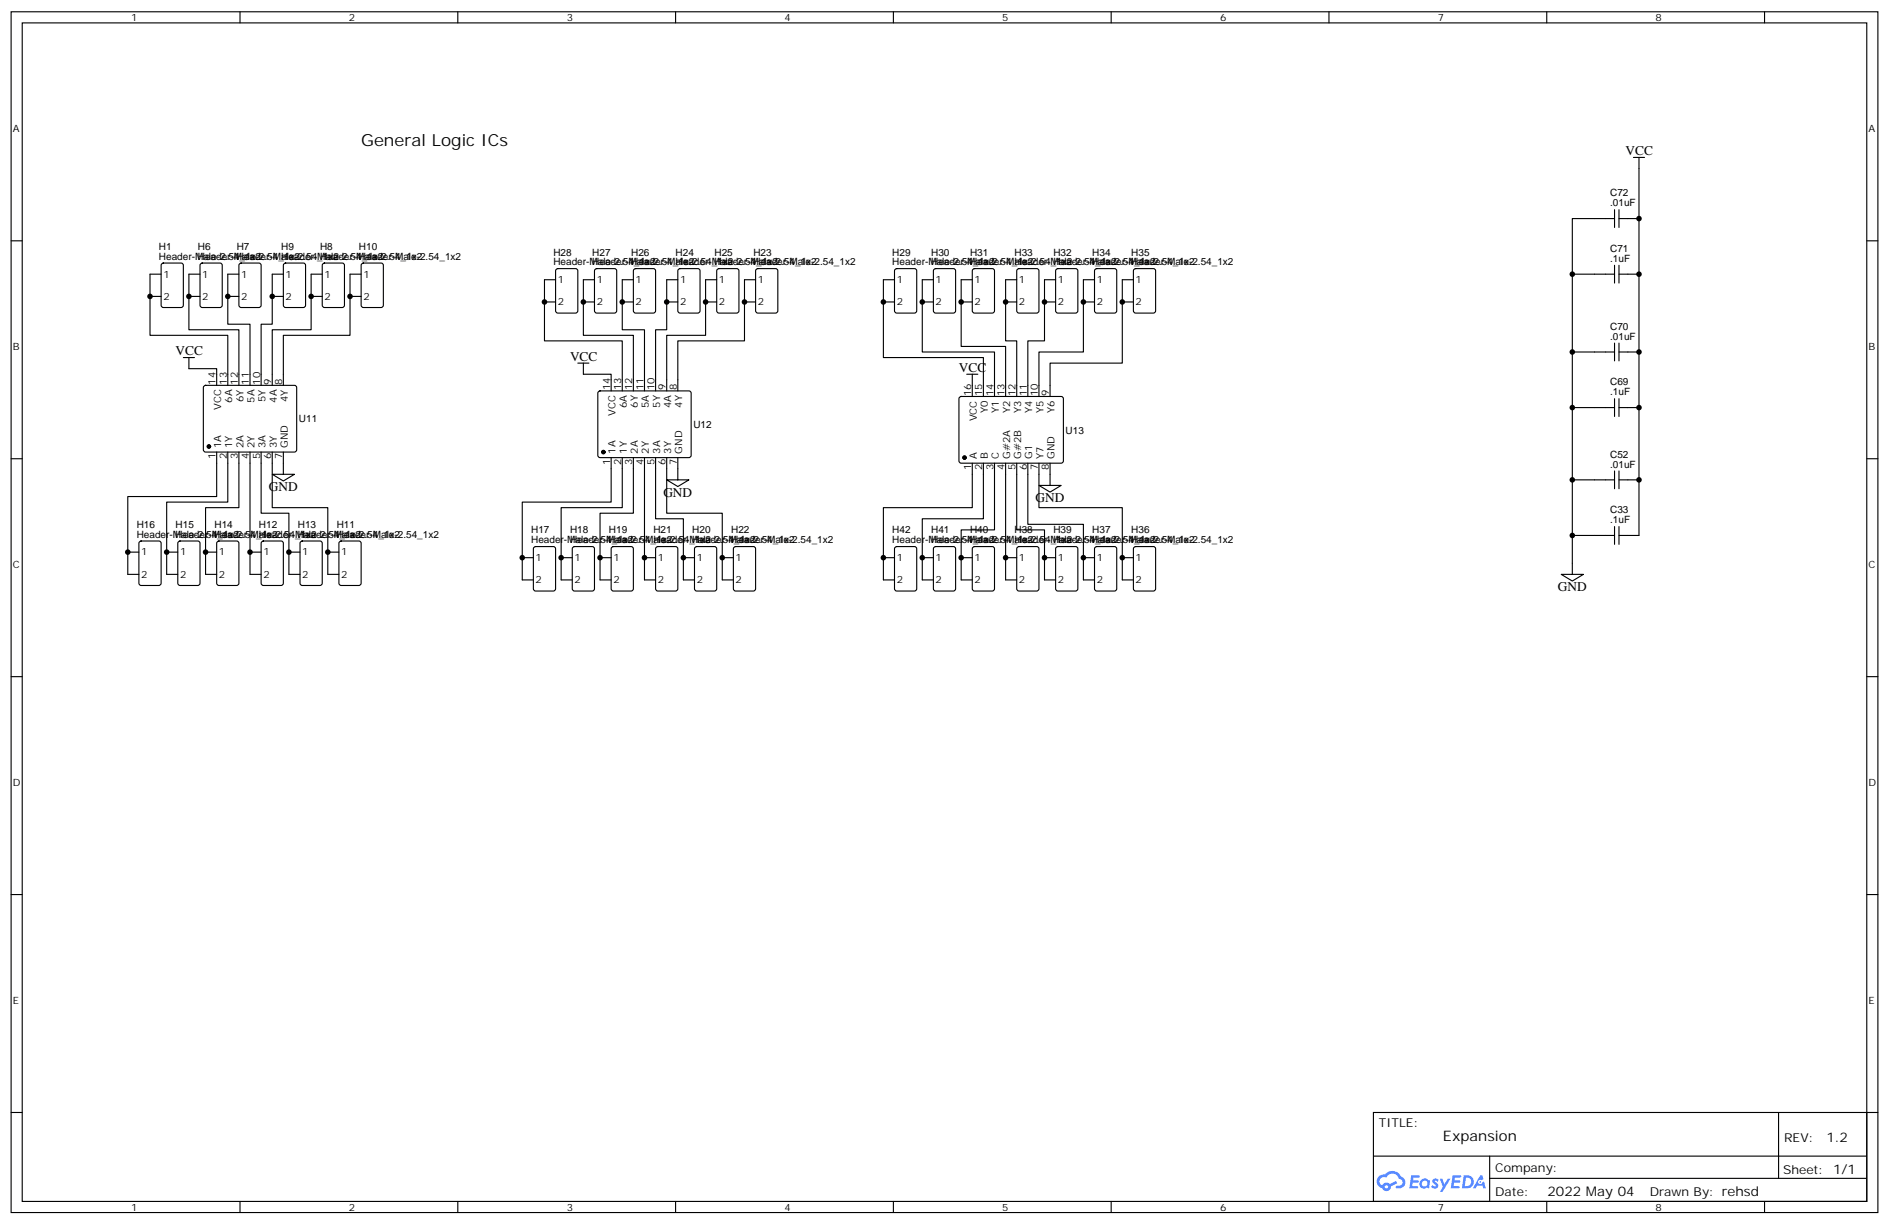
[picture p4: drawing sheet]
<svg xmlns="http://www.w3.org/2000/svg" width="600mm" height="388mm" viewBox="0 0 600 388" stroke-linecap="round" stroke-linejoin="round" font-family="sans-serif">
<g fill="none" stroke="#000" stroke-width=".35">
<path d="M3.5 3.7h592.7v381h-592.7zM7.1 7.3h585.6v373.9h-585.6zM76.2 3.7v3.6M145.3 3.7v3.6M214.5 3.7v3.6M283.6 3.7v3.6M352.8 3.7v3.6M421.9 3.7v3.6M491.1 3.7v3.6M560.2 3.7v3.6M3.5 76.4h3.6M592.7 76.4h3.5"/>
<path d="M3.5 145.6h3.6M592.7 145.6h3.5M3.5 214.7h3.6M592.7 214.7h3.5M3.5 283.8h3.6M592.7 283.8h3.5M3.5 353h3.6M436 353h156.7v28.2h-156.7zM564.7 353v20.9M592.7 353h3.5M436.1 366.8h156.4M472.9 373.9h119.6"/>
<path d="M472.9 366.8v14.1M76.2 381.2v3.5M145.3 381.2v3.5M214.5 381.2v3.5M283.6 381.2v3.5M352.8 381.2v3.5M421.9 381.2v3.5M491.1 381.2v3.5M560.2 381.2v3.5"/>
</g>
<g fill="#5487ff">
<path d="M455 374.2a1.22 1.22 0 0 1 1.7 .2l-.3 .6a.47 .47 0 0 0-.4-.4 .47 .47 0 0 0-.5 .2l.2 .2a1.14 1.14 0 0 1 .7 1.8 1.14 1.14 0 0 1-1.9 0l-.2-.2 .5-.6 .7 .4a.29 .29 0 0 0 .4-.2 .29 .29 0 0 0-.3-.3 1.04 1.04 0 0 1-.6-1.7z"/>
<path d="M448 372.9h2.4l.3 .2-.1 .5-1.8 .1-.2 .8h1.6l.3 .4-.4 .3h-1.6l-.1 1.1 1.7 .1 .2 .3-.2 .3-2.7 .1z"/>
<path d="M461.2 372.9l2.7 .2-.2 .5-1.8 .1-.1 .8h1.5l.3 .4-.4 .3h-1.5l-.2 1.1 1.7 .1 .2 .3-.2 .3-2.6 .1z"/>
<path d="M469.9 372.9h.7l.3 1.3-.6 .3a.69 .69 0 0 0-1 .3 .69 .69 0 0 0 .5 .9 .69 .69 0 0 0 .8-.6l.5-.2 .6 2.2h-.8l-.2-.9h-1.7l-.5 .9h-.9z"/>
<path d="M457.1 374h.8l.6 1.8 1.1-1.8h.9l-2.5 4.2h-.9l.9-1.5z"/>
<path d="M464.7 372.9l-.6 4.2h1.4a2.11 2.11 0 0 0 2.4-2.1 2.11 2.11 0 0 0-2.5-2.1zM465.4 373.7a1.43 1.43 0 0 1 1.7 1.6 1.43 1.43 0 0 1-2.1 1z"/>
<path d="M451 374.5a1.54 1.54 0 0 0-.1 2.2 1.54 1.54 0 0 0 2.2 .1l.6 .3 .3-2.3-.6-.3a1.49 1.49 0 0 0-2.4 0zM451.3 375.5a.95 .95 0 0 1 1.9 0 .95 .95 0 0 1-1.9 0z"/>
<path d="M437.7 373.3a2.18 2.18 0 0 0 1.1 3.7 1.44 1.44 0 0 0 1.6 .9 1.44 1.44 0 0 0 1.2-1.5l2-1-.4-.7-2 1a1.47 1.47 0 0 0-2.4 .4 1.39 1.39 0 0 1-.6-1.9 1.39 1.39 0 0 1 2-.5 2.12 2.12 0 0 1 2.1-1.3 2.12 2.12 0 0 1 1.9 1.7 1.14 1.14 0 0 1 1.1 1.4 1.14 1.14 0 0 1-1.7 .7 .43 .43 0 0 0-.5 .4 .43 .43 0 0 0 .4 .5 1.98 1.98 0 0 0 2.6-1.3 1.98 1.98 0 0 0-1.3-2.5 3.1 3.1 0 0 0-5.2-.7l-.9 .1zM439.6 376.6a.55 .55 0 0 1 1.1 0 .55 .55 0 0 1-1.1 0z"/>
<circle cx="470" cy="375" r=".26"/>
</g>
<g fill="none" stroke="#000" stroke-width=".35">
<path d="M518.6 50h3.5M520.3 50v119.9h-6.3M512.6 69.4h-13.4v42.3M512.6 66.5v5.7M514 66.5v5.7M514 69.4h6.3M47.6 94.1h3.6M51.2 87h-3.6v19.4h24.7v15.9M51.4 83.7l.5-.2h5.6l.7 .4v13l-.5 .6-5.8 .1-.7-.5v-12.9zM60 94.1h3.5M63.5 87h-3.5v17.6h15.8v17.7M63.7 83.7l.5-.2h5.6l.7 .4 .1 13-.5 .6-5.9 .1-.6-.5-.1-12.9z"/>
<path d="M72.3 94.1h3.5M75.8 87h-3.5v15.9h7.1v19.4M76.1 83.7l.5-.2h5.6l.6 .4 .1 13-.5 .6-5.8 .1-.7-.5-.1-12.9zM86.4 94.1h3.6M90 87h-3.6v15.9h-3.5v19.4M90.2 83.7l.5-.2h5.6l.7 .4v13l-.4 .6-5.9 .1-.7-.5v-12.9zM98.8 94.1h3.5M102.3 87h-3.5v17.6h-12.4v17.7M102.5 83.7l.5-.2h5.7l.6 .4 .1 13-.5 .6-5.9 .1-.6-.5-.1-12.9zM111.1 94.1h3.6M114.7 87h-3.6v19.4h-21.1v15.9M114.9 83.7l.5-.2h5.6l.7 .4v13l-.5 .6-5.8 .1-.7-.5v-12.9z"/>
<path d="M172.9 95.8h3.5M176.4 88.8h-3.5v19.4h24.7v15.8M176.6 85.4l.5-.2h5.6l.7 .5v12.9l-.4 .7h-5.9l-.7-.4v-13zM185.2 95.8h3.5M188.7 88.8h-3.5v17.6h15.9v17.6M189 85.4l.4-.2h5.7l.6 .5 .1 12.9-.5 .7h-5.9l-.6-.4-.1-13zM197.6 95.8h3.5M201.1 88.8h-3.5v15.8h7v19.4M201.3 85.4l.5-.2h5.6l.7 .5v12.9l-.4 .7h-5.9l-.7-.4v-13zM211.7 95.8h3.5M215.2 88.8h-3.5v15.8h-3.6v19.4M215.4 85.4l.5-.2h5.6l.7 .5v12.9l-.4 .7h-5.9l-.7-.4v-13z"/>
<path d="M224 95.8h3.5M227.5 88.8h-3.5v17.6h-12.3v17.6M227.8 85.4l.4-.2h5.7l.6 .5 .1 12.9-.5 .7h-5.9l-.6-.4-.1-13zM236.4 95.8h3.5M239.9 88.8h-3.5v19.4h-21.2v15.8M240.1 85.4l.5-.2h5.6l.7 .5v12.9l-.4 .7h-5.9l-.7-.4v-13zM280.5 95.8h3.5M284 88.8h-3.5v24.7h31.7v12.3M284.2 85.4l.5-.2h5.6l.7 .5v12.9l-.4 .7h-5.9l-.7-.4v-13zM292.8 95.8h3.5M296.3 88.8h-3.5v22.9h22.9v14.1M296.6 85.4l.4-.2h5.7l.6 .5 .1 12.9-.5 .7h-5.9l-.6-.4-.1-13z"/>
<path d="M305.2 95.8h3.5M308.7 88.8h-3.5v21.1h14.1v15.9M308.9 85.4l.5-.2h5.6l.7 .5v12.9l-.4 .7h-5.9l-.7-.4v-13zM319.3 95.8h3.5M322.8 88.8h-3.5v19.4h3.5v17.6M323 85.4l.5-.2h5.6l.7 .5v12.9l-.4 .7h-5.9l-.7-.4v-13zM331.6 95.8h3.5M335.1 88.8h-3.5v19.4h-5.3v17.6M335.4 85.4l.4-.2h5.7l.6 .5 .1 12.9-.5 .7h-5.9l-.6-.4-.1-13zM344 95.8h3.5M347.5 88.8h-3.5v22.9h-14.2v14.1M347.7 85.4l.5-.2h5.6l.7 .5v12.9l-.4 .7h-5.9l-.7-.4v-13z"/>
<path d="M356.3 95.8h3.5M359.8 88.8h-3.5v26.4h-22.9v10.6M360.1 85.4l.4-.2h5.7l.6 .5 .1 12.9-.5 .7h-5.9l-.6-.4-.1-13zM499.2 87h13.4M512.6 84.2v5.6M514 87h6.3M514 84.2v5.6M58.2 113.5h3.5M60 113.5v3.5h8.8v5.3M183.4 115.2h3.6M185.2 115.2v3.5h8.8v5.3M306.9 118.7h3.5"/>
<path d="M308.7 118.7v7.1M512.6 111.7h-13.4v40.6M512.6 108.9v5.6M514 108.9v5.6M514 111.7h6.3M64.8 122.5l.5-.2h28.2l.5 .2 .2 .5-.1 20-.6 .4h-28.5l-.4-.7v-19.7zM190 124.2l.5-.2h28.2l.5 .2 .2 .5v20.1l-.7 .4-28.5-.1-.4-.6v-19.8zM304.7 126l.5-.2 32 .1 .4 .6-.1 20-.6 .5-32-.1-.5-.6v-19.8zM499.2 129.3h13.4M512.6 126.5v5.7M514 126.5v5.7M514 129.3h6.3"/>
<path d="M68.8 143.4v14.2h-28.2v24.6h3.5M72.3 143.4v15.9h-19.4v22.9h3.5M75.8 143.4v17.7h-10.5v21.1h3.5M79.4 143.4v38.8h3.5M82.9 143.4v19.4h8.8v19.4h3.5M86.4 150.5h7.1l-3.5 2.1zM86.4 143.4v17.7h17.7v21.1h3.5M90 143.4v7.1M194 145.2v14.1h-28.2v24.7h3.5M197.6 145.2v15.9h-19.4v22.9h3.5M201.1 145.2v17.6h-10.6v21.2h3.5M204.6 145.2v38.8h3.5"/>
<path d="M208.1 145.2v19.4h8.9v19.4h3.5M211.7 145.2v17.6h17.6v21.2h3.5M211.7 152.3h7l-3.5 2.1zM215.2 145.2v7.1M308.7 147v14.1h-28.2v22.9h3.5M312.2 147v17.6h-19.4v19.4h3.5M315.7 147v21.1h-10.5v15.9h3.5M319.3 147v37h3.5M322.8 147v21.1h8.8v15.9h3.5M326.3 147v19.4h17.7v17.6h3.5M329.8 154h7.1l-3.5 2.1zM329.8 147v14.1h26.5v22.9h3.5"/>
<path d="M333.4 147v7M512.6 152.3h-13.4v29.9M512.6 149.4v5.7M514 149.4v5.7M514 152.3h6.3M40.6 175.2h3.5M44.3 171.9l.5-.2h5.6l.7 .4 .1 13-.5 .6-5.9 .1-.6-.5-.1-12.9zM52.9 175.2h3.5M56.7 171.9l.4-.2h5.7l.6 .4 .1 13-.5 .6-5.9 .1-.6-.5-.1-12.9zM65.3 175.2h3.5M69 171.9l.5-.2h5.6l.7 .4v13l-.4 .6-5.9 .1-.7-.5v-12.9zM79.4 175.2h3.5"/>
<path d="M83.1 171.9l.5-.2h5.7l.6 .4 .1 13-.5 .6-5.9 .1-.6-.5-.1-12.9zM91.7 175.2h3.5M95.5 171.9l.5-.2h5.6l.7 .4v13l-.5 .6-5.8 .1-.7-.5-.1-12.9zM104.1 175.2h3.5M107.8 171.9l.5-.2h5.6l.7 .4 .1 13-.5 .6-5.9 .1-.6-.5-.1-12.9zM165.8 177h3.5M169.6 173.6l.4-.2h5.7l.6 .5 .1 12.9-.5 .7h-5.9l-.6-.4-.1-13zM178.2 177h3.5M181.9 173.6l.5-.2h5.6l.7 .5v12.9l-.4 .7h-5.9l-.7-.4v-13zM190.5 177h3.5M194.3 173.6l.4-.2h5.7l.6 .5 .1 12.9-.5 .7h-5.9l-.6-.4-.1-13zM204.6 177h3.5"/>
<path d="M208.4 173.6l.4-.2h5.7l.6 .5 .1 12.9-.5 .7h-5.9l-.6-.4-.1-13zM217 177h3.5M220.7 173.6l.5-.2h5.6l.7 .5v12.9l-.4 .7h-5.9l-.7-.4v-13zM229.3 177h3.5M233.1 173.6l.4-.2h5.7l.6 .5 .1 12.9-.5 .7h-5.9l-.6-.4-.1-13zM280.5 177h3.5M284.2 173.6l.5-.2h5.6l.7 .5v12.9l-.4 .7h-5.9l-.7-.4v-13zM292.8 177h3.5M296.6 173.6l.4-.2h5.7l.6 .5 .1 12.9-.5 .7h-5.9l-.6-.4-.1-13zM305.2 177h3.5M308.9 173.6l.5-.2h5.6l.7 .5v12.9l-.4 .7h-5.9l-.7-.4v-13zM319.3 177h3.5"/>
<path d="M323 173.6l.5-.2h5.6l.7 .5v12.9l-.4 .7h-5.9l-.7-.4v-13zM331.6 177h3.5M335.4 173.6l.4-.2h5.7l.6 .5 .1 12.9-.5 .7h-5.9l-.6-.4-.1-13zM344 177h3.5M347.7 173.6l.5-.2h5.6l.7 .5v12.9l-.4 .7h-5.9l-.7-.4v-13zM356.3 177h3.5M360.1 173.6l.4-.2h5.7l.6 .5 .1 12.9-.5 .7h-5.9l-.6-.4-.1-13zM499.2 169.9h13.4M512.6 167.1v5.6M514 167.1v5.6M495.7 182.2h7l-3.5 2.2z"/>
</g>
<g fill="#000" stroke="#000" stroke-width=".35">
<circle cx="66.3" cy="141.7" r=".53"/>
<circle cx="191.6" cy="143.4" r=".53"/>
<circle cx="306.2" cy="145.2" r=".53"/>
</g>
<g fill="#000">
<circle cx="520.3" cy="69.4" r=".88"/>
<circle cx="47.6" cy="94.1" r=".88"/>
<circle cx="60" cy="94.1" r=".88"/>
<circle cx="72.3" cy="94.1" r=".88"/>
<circle cx="86.4" cy="94.1" r=".88"/>
<circle cx="98.8" cy="94.1" r=".88"/>
<circle cx="111.1" cy="94.1" r=".88"/>
<circle cx="172.9" cy="95.8" r=".88"/>
<circle cx="185.2" cy="95.8" r=".88"/>
<circle cx="197.6" cy="95.8" r=".88"/>
<circle cx="211.7" cy="95.8" r=".88"/>
<circle cx="224" cy="95.8" r=".88"/>
<circle cx="236.4" cy="95.8" r=".88"/>
<circle cx="280.5" cy="95.8" r=".88"/>
<circle cx="292.8" cy="95.8" r=".88"/>
<circle cx="305.2" cy="95.8" r=".88"/>
<circle cx="319.3" cy="95.8" r=".88"/>
<circle cx="331.6" cy="95.8" r=".88"/>
<circle cx="344" cy="95.8" r=".88"/>
<circle cx="356.3" cy="95.8" r=".88"/>
<circle cx="499.2" cy="87" r=".88"/>
<circle cx="520.3" cy="87" r=".88"/>
<circle cx="499.2" cy="111.7" r=".88"/>
<circle cx="520.3" cy="111.7" r=".88"/>
<circle cx="499.2" cy="129.3" r=".88"/>
<circle cx="520.3" cy="129.3" r=".88"/>
<circle cx="499.2" cy="152.3" r=".88"/>
<circle cx="520.3" cy="152.3" r=".88"/>
<circle cx="40.6" cy="175.2" r=".88"/>
<circle cx="52.9" cy="175.2" r=".88"/>
<circle cx="65.3" cy="175.2" r=".88"/>
<circle cx="79.4" cy="175.2" r=".88"/>
<circle cx="91.7" cy="175.2" r=".88"/>
<circle cx="104.1" cy="175.2" r=".88"/>
<circle cx="165.8" cy="177" r=".88"/>
<circle cx="178.2" cy="177" r=".88"/>
<circle cx="190.5" cy="177" r=".88"/>
<circle cx="204.6" cy="177" r=".88"/>
<circle cx="217" cy="177" r=".88"/>
<circle cx="229.3" cy="177" r=".88"/>
<circle cx="280.5" cy="177" r=".88"/>
<circle cx="292.8" cy="177" r=".88"/>
<circle cx="305.2" cy="177" r=".88"/>
<circle cx="319.3" cy="177" r=".88"/>
<circle cx="331.6" cy="177" r=".88"/>
<circle cx="344" cy="177" r=".88"/>
<circle cx="356.3" cy="177" r=".88"/>
<circle cx="499.2" cy="169.9" r=".88"/>
</g>
<text font-size="5.3" x="114.7" y="46.4">General Logic ICs</text>
<text font-size="4.6" x="458.1" y="362">Expansion</text>
<g font-size="4.2">
<text x="516.1" y="49.2">VCC</text>
<text x="55.7" y="112.7">VCC</text>
<text x="181" y="114.5">VCC</text>
<text x="304.4" y="118">VCC</text>
<text x="85.4" y="155.8">GND</text>
<text x="210.6" y="157.6">GND</text>
<text x="328.8" y="159.3">GND</text>
<text x="494.6" y="187.5">GND</text>
<text x="579.8" y="362.2">1.2</text>
<text x="491.3" y="379.6">2022 May 04</text>
</g>
<g font-size="3.9">
<text x="437.8" y="357.6">TITLE:</text>
<text x="566.4" y="362.2">REV:</text>
<text x="474.7" y="371.8">Company:</text>
<text x="566.1" y="372.4">Sheet: 1/1</text>
<text x="474.7" y="379.4">Date:</text>
<text x="523.7" y="379.5">Drawn By: rehsd</text>
</g>
<g font-size="3.2">
<text x="41.6" y="6.7">1</text>
<text x="110.8" y="6.7">2</text>
<text x="179.9" y="6.7">3</text>
<text x="249.1" y="6.7">4</text>
<text x="318.2" y="6.7">5</text>
<text x="387.3" y="6.7">6</text>
<text x="456.5" y="6.7">7</text>
<text x="525.6" y="6.7">8</text>
<text x="4.1" y="41.8">A</text>
<text x="593.2" y="41.8">A</text>
<text x="511.2" y="65.5">.01uF</text>
<text x="511.2" y="62.3">C72</text>
<text x="50.5" y="82.4">Header-Male-2.54_1x2</text>
<text x="50.5" y="79.3">H1</text>
<text x="62.8" y="82.4">Header-Male-2.54_1x2</text>
<text x="62.8" y="79.3">H6</text>
<text x="75.2" y="82.4">Header-Male-2.54_1x2</text>
<text x="75.2" y="79.3">H7</text>
<text x="89.3" y="82.4">Header-Male-2.54_1x2</text>
<text x="89.3" y="79.3">H9</text>
<text x="101.6" y="82.4">Header-Male-2.54_1x2</text>
<text x="101.6" y="79.3">H8</text>
<text x="114" y="82.4">Header-Male-2.54_1x2</text>
<text x="114" y="79.3">H10</text>
<text x="175.7" y="81.1">H28</text>
<text x="188" y="81.1">H27</text>
<text x="200.4" y="81.1">H26</text>
<text x="214.5" y="81.1">H24</text>
<text x="226.9" y="81.1">H25</text>
<text x="239.2" y="81.1">H23</text>
<text x="283.3" y="81.1">H29</text>
<text x="295.6" y="81.1">H30</text>
<text x="308" y="81.1">H31</text>
<text x="322.1" y="81.1">H33</text>
<text x="334.4" y="81.1">H32</text>
<text x="346.8" y="81.1">H34</text>
<text x="359.1" y="81.1">H35</text>
<text x="511.2" y="83.1">.1uF</text>
<text x="511.2" y="79.9">C71</text>
<text x="51.9" y="88.1">1</text>
<text x="64.2" y="88.1">1</text>
<text x="76.6" y="88.1">1</text>
<text x="90.7" y="88.1">1</text>
<text x="103" y="88.1">1</text>
<text x="115.4" y="88.1">1</text>
<text x="175.7" y="84.2">Header-Male-2.54_1x2</text>
<text x="177.1" y="89.8">1</text>
<text x="188" y="84.2">Header-Male-2.54_1x2</text>
<text x="189.4" y="89.8">1</text>
<text x="200.4" y="84.2">Header-Male-2.54_1x2</text>
<text x="201.8" y="89.8">1</text>
<text x="214.5" y="84.2">Header-Male-2.54_1x2</text>
<text x="215.9" y="89.8">1</text>
<text x="226.8" y="84.2">Header-Male-2.54_1x2</text>
<text x="228.2" y="89.8">1</text>
<text x="239.2" y="84.2">Header-Male-2.54_1x2</text>
<text x="240.6" y="89.8">1</text>
<text x="283.3" y="84.2">Header-Male-2.54_1x2</text>
<text x="284.7" y="89.8">1</text>
<text x="295.6" y="84.2">Header-Male-2.54_1x2</text>
<text x="297" y="89.8">1</text>
<text x="308" y="84.2">Header-Male-2.54_1x2</text>
<text x="309.4" y="89.8">1</text>
<text x="322.1" y="84.2">Header-Male-2.54_1x2</text>
<text x="323.5" y="89.8">1</text>
<text x="334.4" y="84.2">Header-Male-2.54_1x2</text>
<text x="335.8" y="89.8">1</text>
<text x="346.8" y="84.2">Header-Male-2.54_1x2</text>
<text x="348.2" y="89.8">1</text>
<text x="359.1" y="84.2">Header-Male-2.54_1x2</text>
<text x="360.5" y="89.8">1</text>
<text x="51.9" y="95.1">2</text>
<text x="64.2" y="95.1">2</text>
<text x="76.6" y="95.1">2</text>
<text x="90.7" y="95.1">2</text>
<text x="103" y="95.1">2</text>
<text x="115.4" y="95.1">2</text>
<text x="177.1" y="96.9">2</text>
<text x="189.4" y="96.9">2</text>
<text x="201.8" y="96.9">2</text>
<text x="215.9" y="96.9">2</text>
<text x="228.2" y="96.9">2</text>
<text x="240.6" y="96.9">2</text>
<text x="284.7" y="96.9">2</text>
<text x="297" y="96.9">2</text>
<text x="309.4" y="96.9">2</text>
<text x="323.5" y="96.9">2</text>
<text x="335.8" y="96.9">2</text>
<text x="348.2" y="96.9">2</text>
<text x="360.5" y="96.9">2</text>
<text x="511.2" y="107.8">.01uF</text>
<text x="511.2" y="104.6">C70</text>
<text x="4.1" y="111">B</text>
<text x="593.2" y="111">B</text>
<text x="68.4" y="122.1" transform="rotate(-90 68.4 122.1)">14</text>
<text x="72" y="122.1" transform="rotate(-90 72 122.1)">13</text>
<text x="75.5" y="122.1" transform="rotate(-90 75.5 122.1)">12</text>
<text x="79" y="122.1" transform="rotate(-90 79 122.1)">11</text>
<text x="82.5" y="122.1" transform="rotate(-90 82.5 122.1)">10</text>
<text x="86.1" y="122.1" transform="rotate(-90 86.1 122.1)">9</text>
<text x="89.6" y="122.1" transform="rotate(-90 89.6 122.1)">8</text>
<text x="193.7" y="123.9" transform="rotate(-90 193.7 123.9)">14</text>
<text x="197.2" y="123.9" transform="rotate(-90 197.2 123.9)">13</text>
<text x="200.7" y="123.9" transform="rotate(-90 200.7 123.9)">12</text>
<text x="204.3" y="123.9" transform="rotate(-90 204.3 123.9)">11</text>
<text x="207.8" y="123.9" transform="rotate(-90 207.8 123.9)">10</text>
<text x="211.3" y="123.9" transform="rotate(-90 211.3 123.9)">9</text>
<text x="214.8" y="123.9" transform="rotate(-90 214.8 123.9)">8</text>
<text x="308.3" y="125.6" transform="rotate(-90 308.3 125.6)">16</text>
<text x="311.9" y="125.6" transform="rotate(-90 311.9 125.6)">15</text>
<text x="315.4" y="125.6" transform="rotate(-90 315.4 125.6)">14</text>
<text x="318.9" y="125.6" transform="rotate(-90 318.9 125.6)">13</text>
<text x="322.4" y="125.6" transform="rotate(-90 322.4 125.6)">12</text>
<text x="326" y="125.6" transform="rotate(-90 326 125.6)">11</text>
<text x="329.5" y="125.6" transform="rotate(-90 329.5 125.6)">10</text>
<text x="333" y="125.6" transform="rotate(-90 333 125.6)">9</text>
<text x="511.2" y="125.4">.1uF</text>
<text x="511.2" y="122.3">C69</text>
<text x="70.2" y="130.2" transform="rotate(-90 70.2 130.2)">VCC</text>
<text x="73.7" y="127.8" transform="rotate(-90 73.7 127.8)">6A</text>
<text x="77.3" y="127.5" transform="rotate(-90 77.3 127.5)">6Y</text>
<text x="80.8" y="127.8" transform="rotate(-90 80.8 127.8)">5A</text>
<text x="84.3" y="127.5" transform="rotate(-90 84.3 127.5)">5Y</text>
<text x="87.8" y="127.8" transform="rotate(-90 87.8 127.8)">4A</text>
<text x="91.4" y="127.5" transform="rotate(-90 91.4 127.5)">4Y</text>
<text x="195.4" y="131.9" transform="rotate(-90 195.4 131.9)">VCC</text>
<text x="199" y="129.5" transform="rotate(-90 199 129.5)">6A</text>
<text x="202.5" y="129.3" transform="rotate(-90 202.5 129.3)">6Y</text>
<text x="206" y="129.5" transform="rotate(-90 206 129.5)">5A</text>
<text x="209.5" y="129.3" transform="rotate(-90 209.5 129.3)">5Y</text>
<text x="213.1" y="129.5" transform="rotate(-90 213.1 129.5)">4A</text>
<text x="216.6" y="129.3" transform="rotate(-90 216.6 129.3)">4Y</text>
<text x="313.6" y="131.1" transform="rotate(-90 313.6 131.1)">Y0</text>
<text x="317.1" y="131.1" transform="rotate(-90 317.1 131.1)">Y1</text>
<text x="320.7" y="131.1" transform="rotate(-90 320.7 131.1)">Y2</text>
<text x="324.2" y="131.1" transform="rotate(-90 324.2 131.1)">Y3</text>
<text x="327.7" y="131.1" transform="rotate(-90 327.7 131.1)">Y4</text>
<text x="331.3" y="131.1" transform="rotate(-90 331.3 131.1)">Y5</text>
<text x="334.8" y="131.1" transform="rotate(-90 334.8 131.1)">Y6</text>
<text x="94.9" y="134">U11</text>
<text x="220.1" y="135.7">U12</text>
<text x="310.1" y="133.7" transform="rotate(-90 310.1 133.7)">VCC</text>
<text x="338.3" y="137.6">U13</text>
<text x="70.2" y="142.1" transform="rotate(-90 70.2 142.1)">1A</text>
<text x="73.7" y="142.1" transform="rotate(-90 73.7 142.1)">1Y</text>
<text x="77.3" y="142.1" transform="rotate(-90 77.3 142.1)">2A</text>
<text x="80.8" y="142.1" transform="rotate(-90 80.8 142.1)">2Y</text>
<text x="84.3" y="142.1" transform="rotate(-90 84.3 142.1)">3A</text>
<text x="87.8" y="142.1" transform="rotate(-90 87.8 142.1)">3Y</text>
<text x="91.4" y="142.1" transform="rotate(-90 91.4 142.1)">GND</text>
<text x="195.4" y="143.9" transform="rotate(-90 195.4 143.9)">1A</text>
<text x="199" y="143.9" transform="rotate(-90 199 143.9)">1Y</text>
<text x="202.5" y="143.9" transform="rotate(-90 202.5 143.9)">2A</text>
<text x="206" y="143.9" transform="rotate(-90 206 143.9)">2Y</text>
<text x="209.5" y="143.9" transform="rotate(-90 209.5 143.9)">3A</text>
<text x="213.1" y="143.9" transform="rotate(-90 213.1 143.9)">3Y</text>
<text x="216.6" y="143.9" transform="rotate(-90 216.6 143.9)">GND</text>
<text x="68.4" y="145.6" transform="rotate(-90 68.4 145.6)">1</text>
<text x="72" y="145.6" transform="rotate(-90 72 145.6)">2</text>
<text x="75.5" y="145.6" transform="rotate(-90 75.5 145.6)">3</text>
<text x="79" y="145.6" transform="rotate(-90 79 145.6)">4</text>
<text x="82.5" y="145.6" transform="rotate(-90 82.5 145.6)">5</text>
<text x="86.1" y="145.6" transform="rotate(-90 86.1 145.6)">6</text>
<text x="89.6" y="145.6" transform="rotate(-90 89.6 145.6)">7</text>
<text x="193.7" y="147.4" transform="rotate(-90 193.7 147.4)">1</text>
<text x="197.2" y="147.4" transform="rotate(-90 197.2 147.4)">2</text>
<text x="200.7" y="147.4" transform="rotate(-90 200.7 147.4)">3</text>
<text x="204.3" y="147.4" transform="rotate(-90 204.3 147.4)">4</text>
<text x="207.8" y="147.4" transform="rotate(-90 207.8 147.4)">5</text>
<text x="211.3" y="147.4" transform="rotate(-90 211.3 147.4)">6</text>
<text x="214.8" y="147.4" transform="rotate(-90 214.8 147.4)">7</text>
<text x="308.3" y="149.2" transform="rotate(-90 308.3 149.2)">1</text>
<text x="310.1" y="145.7" transform="rotate(-90 310.1 145.7)">A</text>
<text x="311.9" y="149.2" transform="rotate(-90 311.9 149.2)">2</text>
<text x="313.6" y="145.7" transform="rotate(-90 313.6 145.7)">B</text>
<text x="315.4" y="149.2" transform="rotate(-90 315.4 149.2)">3</text>
<text x="317.1" y="145.7" transform="rotate(-90 317.1 145.7)">C</text>
<text x="318.9" y="149.2" transform="rotate(-90 318.9 149.2)">4</text>
<text x="320.7" y="145.7" transform="rotate(-90 320.7 145.7)">G#2A</text>
<text x="322.4" y="149.2" transform="rotate(-90 322.4 149.2)">5</text>
<text x="324.2" y="145.7" transform="rotate(-90 324.2 145.7)">G#2B</text>
<text x="326" y="149.2" transform="rotate(-90 326 149.2)">6</text>
<text x="327.7" y="145.7" transform="rotate(-90 327.7 145.7)">G1</text>
<text x="329.5" y="149.2" transform="rotate(-90 329.5 149.2)">7</text>
<text x="331.3" y="145.7" transform="rotate(-90 331.3 145.7)">Y7</text>
<text x="333" y="149.2" transform="rotate(-90 333 149.2)">8</text>
<text x="334.8" y="145.7" transform="rotate(-90 334.8 145.7)">GND</text>
<text x="511.2" y="148.4">.01uF</text>
<text x="511.2" y="145.2">C52</text>
<text x="43.4" y="167.5">H16</text>
<text x="55.8" y="167.5">H15</text>
<text x="68.1" y="167.5">H14</text>
<text x="82.2" y="167.5">H12</text>
<text x="94.6" y="167.5">H13</text>
<text x="106.9" y="167.5">H11</text>
<text x="511.2" y="166">.1uF</text>
<text x="511.2" y="162.8">C33</text>
<text x="43.4" y="170.6">Header-Male-2.54_1x2</text>
<text x="55.7" y="170.6">Header-Male-2.54_1x2</text>
<text x="68.1" y="170.6">Header-Male-2.54_1x2</text>
<text x="82.2" y="170.6">Header-Male-2.54_1x2</text>
<text x="94.6" y="170.6">Header-Male-2.54_1x2</text>
<text x="106.9" y="170.6">Header-Male-2.54_1x2</text>
<text x="168.6" y="172.4">Header-Male-2.54_1x2</text>
<text x="168.6" y="169.3">H17</text>
<text x="181" y="172.4">Header-Male-2.54_1x2</text>
<text x="181" y="169.3">H18</text>
<text x="193.3" y="172.4">Header-Male-2.54_1x2</text>
<text x="193.3" y="169.3">H19</text>
<text x="207.4" y="172.4">Header-Male-2.54_1x2</text>
<text x="207.4" y="169.3">H21</text>
<text x="219.8" y="172.4">Header-Male-2.54_1x2</text>
<text x="219.8" y="169.3">H20</text>
<text x="232.1" y="172.4">Header-Male-2.54_1x2</text>
<text x="232.1" y="169.3">H22</text>
<text x="283.3" y="172.4">Header-Male-2.54_1x2</text>
<text x="283.3" y="169.3">H42</text>
<text x="295.6" y="172.4">Header-Male-2.54_1x2</text>
<text x="295.6" y="169.3">H41</text>
<text x="308" y="172.4">Header-Male-2.54_1x2</text>
<text x="308" y="169.3">H40</text>
<text x="322.1" y="172.4">Header-Male-2.54_1x2</text>
<text x="322.1" y="169.3">H38</text>
<text x="334.4" y="172.4">Header-Male-2.54_1x2</text>
<text x="334.4" y="169.3">H39</text>
<text x="346.8" y="172.4">Header-Male-2.54_1x2</text>
<text x="346.8" y="169.3">H37</text>
<text x="359.1" y="172.4">Header-Male-2.54_1x2</text>
<text x="359.1" y="169.3">H36</text>
<text x="44.8" y="176.2">1</text>
<text x="57.1" y="176.2">1</text>
<text x="69.5" y="176.2">1</text>
<text x="83.6" y="176.2">1</text>
<text x="96" y="176.2">1</text>
<text x="108.3" y="176.2">1</text>
<text x="170" y="178">1</text>
<text x="182.4" y="178">1</text>
<text x="194.7" y="178">1</text>
<text x="208.8" y="178">1</text>
<text x="221.2" y="178">1</text>
<text x="233.5" y="178">1</text>
<text x="284.7" y="178">1</text>
<text x="297" y="178">1</text>
<text x="309.4" y="178">1</text>
<text x="323.5" y="178">1</text>
<text x="335.8" y="178">1</text>
<text x="348.2" y="178">1</text>
<text x="360.5" y="178">1</text>
<text x="4.1" y="180.1">C</text>
<text x="44.8" y="183.3">2</text>
<text x="57.1" y="183.3">2</text>
<text x="69.5" y="183.3">2</text>
<text x="83.6" y="183.3">2</text>
<text x="96" y="183.3">2</text>
<text x="108.3" y="183.3">2</text>
<text x="170" y="185.1">2</text>
<text x="182.4" y="185.1">2</text>
<text x="194.7" y="185.1">2</text>
<text x="208.8" y="185.1">2</text>
<text x="221.2" y="185.1">2</text>
<text x="233.5" y="185.1">2</text>
<text x="284.7" y="185.1">2</text>
<text x="297" y="185.1">2</text>
<text x="309.4" y="185.1">2</text>
<text x="323.5" y="185.1">2</text>
<text x="335.8" y="185.1">2</text>
<text x="348.2" y="185.1">2</text>
<text x="360.5" y="185.1">2</text>
<text x="593.2" y="180.1">C</text>
<text x="4.1" y="249.3">D</text>
<text x="593.2" y="249.3">D</text>
<text x="4.1" y="318.4">E</text>
<text x="593.2" y="318.4">E</text>
<text x="41.6" y="384.2">1</text>
<text x="110.8" y="384.2">2</text>
<text x="179.9" y="384.2">3</text>
<text x="249.1" y="384.2">4</text>
<text x="318.2" y="384.2">5</text>
<text x="387.3" y="384.2">6</text>
<text x="456.5" y="384.2">7</text>
<text x="525.6" y="384.2">8</text>
</g>
</svg>
